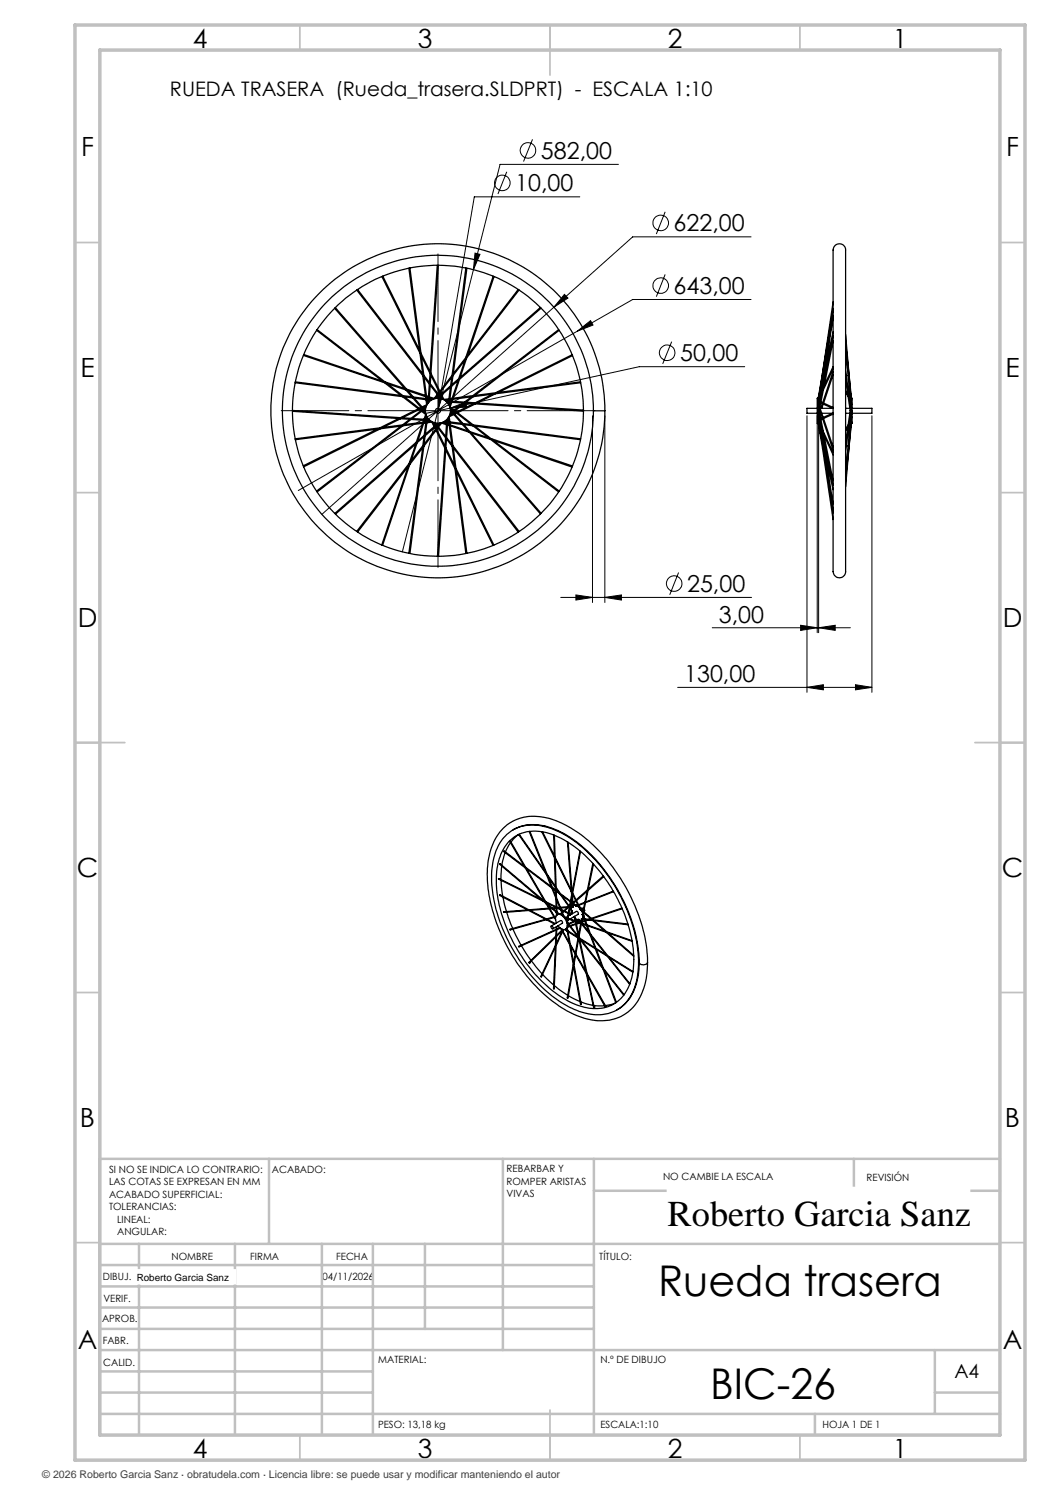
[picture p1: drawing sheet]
<svg xmlns="http://www.w3.org/2000/svg" width="210mm" height="297mm" viewBox="0 0 210 297" stroke-linecap="round" stroke-linejoin="round" font-family="sans-serif">
<g fill="none" stroke="#000" stroke-width=".2">
<path d="M101.4 34.4l-1.8 4.4M106.5 27.9l-1.8 4.4M116 39.4h-21.1l-7.2 42.3M123.7 32.9h-23.7l-5.3 21M94.7 53.9l-14.2 56.5M95 50.6l1 .3-1.3 3zM112.9 58.9l.7 .7-2.8 1.9zM133 42.4l-1.7 4.4M133 54.9l-1.7 4.4M150.2 47.4h-23.7l-15.7 14.1M150.2 59.9h-23.7l-11 6.3M87.7 78.3l1 .2-1 3.2z"/>
<path d="M110.8 61.5l-46.4 41.4M115.5 66.2l2.6-2.1 .5 .9zM115.5 66.2l-55.8 31.9M134.3 68.3l-1.8 4.5M148.9 73.3h-21.1l-37.8 8.3M87.3 82.2h.5M87.6 81.9v.5M87.7 81.7l-.2 1M90 81.6l3.1-1.2 .2 1zM90 81.6l-4.9 1.1M118.5 83.1v37.4M121 83.1v37.4"/>
<path d="M161.4 83.1v55.4M163.4 83.1v43.4M163.7 83.1v43.4M174.4 83.1v55.4M112.1 119.5h38.2M115.2 119l3.3 .5-3.3 .5zM121 119.5l3.3-.5v1zM135.7 114.5l-1.8 4.5M135.5 137.5h38.9M142.5 125.6h27.6M160.1 125.1l3.3 .5-3.3 .5zM161.4 137.5l3.3-.6v1.1z"/>
<path d="M163.7 125.6l3.3-.5v1zM171.1 136.9l3.3 .6-3.3 .5z"/>
<circle cx="100.5" cy="36.6" r="1.55"/>
<circle cx="105.6" cy="30.1" r="1.55"/>
<circle cx="132.1" cy="57.1" r="1.56"/>
<circle cx="132.1" cy="44.6" r="1.55"/>
<circle cx="133.5" cy="70.5" r="1.55"/>
<circle cx="134.8" cy="116.7" r="1.55"/>
</g>
<path d="M87.1 82.1h-30.9M87.6 81.6v-30.8M87.6 82.6v30.9M88.1 82.1h30.9" fill="none" stroke="#000" stroke-width=".2" stroke-dasharray="15.2 1.3 1.3 1.3" stroke-dashoffset="1.7"/>
<g fill="none" stroke="#c0c0c0" stroke-width=".35">
<path d="M60 5v5M110 5v10M160 5v5M15 48.5h5M200 48.5h5M15 98.5h5M200 98.5h5M15 148.5h10M195 148.5h10M15 198.5h5M200 198.5h5M15 248.5h5"/>
<path d="M200 248.5h5M60 287v5M110 282v10M160 287v5"/>
</g>
<g fill="none" stroke="#c0c0c0" stroke-width=".5">
<path d="M53.8 231.8v17M100.6 231.8v38.2M118.8 231.8v55.2M118.8 238.2h81.2M170.8 231.8v6.4M200 231.8h-180v55.2M20 248.8h180M20 257.3h98.8M20 253h98.8M27.8 248.8v38.2M47 248.8v38.2M64.4 248.8v38.2"/>
<path d="M74.6 248.8v38.2M85 248.8v17M20 265.8h98.8M20 261.5h98.8M20 278.5h54.6M20 274.3h54.6M20 270h180M187 278.5h13M187 270v12.8M20 282.8h180M163 282.8v4.2"/>
</g>
<path d="M15 5h190v287h-190zM20 10h180v277h-180z" fill="none" stroke="#c0c0c0" stroke-width=".7"/>
<g fill="#000">
<path d="M112.9 58.9l-2.1 2.6 2.8-1.9zM95 50.6l-.3 3.3 1.3-3zM115.5 66.2l3.1-1.2-.5-.9zM87.7 78.3v3.4l1-3.2zM90 81.6l3.3-.2-.2-1z"/>
<path d="M115.2 119l3.3 .5-3.3 .5zM121 119.5l3.3-.5v1z"/>
<path d="M161.4 137.5l3.3-.6v1.1zM171.1 136.9l3.3 .6-3.3 .5zM160.1 125.1l3.3 .5-3.3 .5zM163.7 125.6l3.3-.5v1z"/>
</g>
<g fill="none" stroke="#000" stroke-width=".25">
<path d="M71.3 58l13.3 17.1M71.5 57.9l13 16.9M76.4 55.3l7.6 15.4M76.6 55.2l7.3 14.9M81.8 53.7l2.7 21.1M82 53.6l2.8 21.5M87.5 53.1l-1.5 21.2M87.7 53.1l-1.5 21.5M93.2 53.6l-2.8 21.5M93.4 53.7l-2.7 21.1M98.6 55.2l-5.4 16.3M98.8 55.3l-5.2 15.7"/>
<path d="M103.6 57.9l-12.9 16.9M103.8 58l-13.2 17.1M167.1 49a1.35 1.35 0 0 1 1.6 .1 1.35 1.35 0 0 1 .4 1.5v63.1a1.34 1.34 0 0 1-.4 1.5 1.34 1.34 0 0 1-1.6 0l-.3-.3-.2-.6v-64a1.54 1.54 0 0 1 .5-1.3zM59 76.5l21.5 2.8M59.1 76.4l21.1 2.7M60.7 71.1l16.2 5.4M60.7 70.9l15.7 5.3M63.3 66.1l16.9 13M63.4 65.9l17.2 13.2M66.9 61.7l14 16M67.1 61.5l14.2 16.3M77 76.4l3.9 1.3"/>
<path d="M77.5 76.8l3.7 1.2M80.2 79.1l.3 .1M80.5 79.3l3.7 2.9M80.5 79.2v.1M80.5 79.2l.4 .2M80.6 79.1l-.1 .1M80.6 79.1l4.6 .6M80.9 79.4l3.4 2.6M80.9 79.4l4.3 .5M80.9 77.7l.3 .2M81.2 78l1.2 1.4M81.2 77.9v.1"/>
<path d="M81.2 77.9l.4 .2M81.3 77.8l-.1 .1M81.3 77.8l3.8 1.3M81.6 78.1l3.5 1.2M81.6 78.1l1.1 1.3M82.6 79.6l1.6 1.9M82.9 79.7l1.5 1.7M84.2 70.6l1.8 3.7M84.2 71.2l1.8 3.5M84.5 74.8l.2 .3M84.6 75.1l.6 4.6M84.7 75.1l.1 .4"/>
<path d="M84.7 75.1h-.1M84.8 75.1h-.1M84.8 75.1l2.8 3.6M84.8 75.5l.6 4.3M84.8 75.5l2.7 3.4M85.2 79.7l.1 .1M85.2 79.9l.1 1.2M85.3 79.8l-.1 .1M85.3 79.8l.1 .2M85.3 79.2l.4 .1M85.3 79.4l.4 .1M85.4 79.8h-.1"/>
<path d="M85.4 79.8l1.1 .1M85.4 80l.1 .8M85.4 80l.8 .1M85.7 79.5v.3M85.7 79.3l.1 .2M85.8 79.5h-.1M85.8 79.5l.1 .1M85.9 79.4l-.1 .1M85.9 76.8l-.2 2.5M85.9 79.6l-.1 .2M85.9 79.6l.7 .2M85.9 79.4l1 .3"/>
<path d="M86 74.3l.1 .4M86 74.7l-.1 1.8M86 77l-.1 2.4M86.1 74.7h-.1M86.1 74.7l.1 .4M86.2 74.6l-.1 .1M86.2 75.1l1.6 3.3M86.2 74.6l1.8 3.6M86.2 75.1l-.2 1.7M87.5 78.9h.1M87.5 78.9l-.8 .9M87.6 78.9v.2"/>
<path d="M87.6 78.9h.1M87.6 78.7v.2M87.6 79.1l-.5 .6M87.6 79.1l.5 .6M87.7 78.9l.7 .9M87.7 79.3l-.5 .4M87.8 79.4l-.2 .3M87.9 78.6l.2 .3M88.1 78.4l.2 .4M88.1 78.9l.1 .1M88.1 78.9l-.2 .2M88.2 79.1l.3 .8"/>
<path d="M88.2 79.1l-.2 .2M88.2 79h.1M88.2 79v.1M88.3 78.8l-.1 .2M88.3 79l.5 .9M89.8 79.8h.1M89.8 79.8l-1.1 .1M89.8 80l-.8 .1M89.8 80l-.1 .8M89.9 79.8l-.1 .2M89.9 79.8l.1 .1M90 79.7l-.1 .1"/>
<path d="M90 79.9l-.2 1.2M90.1 77.5l-1.8 1.5M90.1 77.1l-1.8 1.7M90.3 75.5l-.5 4.3M90.3 75.5l-2.6 3.4M90.3 79.9l-.1 .4M90.4 75.1h.1M90.4 75.1l-2.8 3.6M90.5 75.1l-.2 .4M90.5 75.1h.1M90.6 79.9l-.2 .4M90.6 75.1l-.6 4.6"/>
<path d="M90.7 74.8l-.2 .3M91.6 76.1l-1.2 3.6M91.6 76.1l-1.3 1.2M91.7 75.8h.1M91.7 75.8l-1.4 1.1M91.8 75.8l.1 .1M91.8 75.8l-.2 .3M91.9 75.9l-1.3 3.8M92 75.5l-.2 .3M93 72.1l-1.3 3.7M93.3 71.6l-1.3 3.9M94.3 79.4l-4.3 .5"/>
<path d="M94.3 79.4l-3.5 2.6M94.6 79.1l.1 .1M94.6 79.1l-4.6 .6M94.7 79.2l-.4 .2M94.7 79.2v.1M94.7 79.3l-3.7 2.9M95 79.1l-.3 .1M98.5 78.8l-3.5 1.8M99.1 78.7l-3.7 1.9M108.1 61.5l-16.1 14M108.2 61.6l-16.3 14.3M111.7 65.9l-17.1 13.2"/>
<path d="M111.8 66.1l-16.8 13M114.4 70.9l-15.3 7.7M114.5 71.1l-14.8 7.4M116.1 76.4l-21.1 2.7M116.1 76.5l-21.4 2.8M163.6 79.7h.1M163.6 79.7h-.2v5h.3M163.8 79.4l.2 .1M163.8 79.4l-.2 1.1 .2 1M163.8 78.9l-.2 .8M163.8 78.9h.1M164 79.5l-.2 1.4"/>
<path d="M164.2 79l-.2 1.3M164.3 78.7l-.3 .8M164.5 77.9l.2 .1M164.5 77.9l-.7 3.6M164.5 74.6l-.7 4.3M164.5 75.8h.2M164.7 74.7h-.2l-.9 5.1h.1M164.7 78l-.7 3.5M164.7 74.7l-.6 4.1M164.7 75.8v.1M166.4 68.4l-2.2 9.6M166.6 73.3l-2.1 4.6"/>
<path d="M166.6 74.9l-1.9 5.8M166.6 73.8l-1.9 4.2M166.6 67.1l-2.1 10.8-.7 1.5M166.6 68.2l-1.7 8.9M166.6 61.8l-2.1 12.8M166.6 63.1l-1.9 11.6M166.6 60.4l-2.1 14.2M166.6 61.7l-.1 1.1M166.6 63.5l-2.3 14.8M166.6 74.3l-2.1 6.2M166.6 66.4l-1.5 6.5M169.1 78.1l.7 1.1"/>
<path d="M169.1 78.5l.6 .8 .1-.1M169.1 75.7l.5 3.1M169.1 74.2l.7 5M169.1 70.5l.5 4.6M169.1 68.6l.7 6.5M169.1 66.9l.7 8.2M169.6 75.1h.2M169.6 79.3l.4 2.9M169.6 75.1l.4 4.4M169.8 79.3l.4 2.9M169.8 79.2l.4 .6M169.8 75.1l.4 4.7"/>
<path d="M169.8 75.1l.4 3.8M169.8 79.2v.1M169.9 79.7l.1 .2M170 79.9l.1 1.3M170.1 78.9h.1M170.2 79.8h.1M170.2 79.8l-.2 .1M170.2 79.9l.1 1v.2l-.2-.1v.4l.2 .1-.1 .7M170.2 79.8l.1 .3M170.2 78.9l.1 .9h-.1M170.3 79.7h.1v4.2a.56 .56 0 0 1-.1 .8M58.5 82.3l21.2 1.4"/>
<path d="M58.5 82.1l21.6 1.4M75.5 85.8l-14.9 7.4M76.1 85.8l-15.4 7.6M79.7 83.7l-3.7 1.8M80.1 83.5v.1M80.1 83.6l-.4 .1M80.1 83.6v.1M80.1 83.7l-3.5 1.8M80.1 83.7l1.9 .2M80.2 85.2l-16.9 13M80.2 85.2l-21.1 2.7M80.5 83.6h-.4"/>
<path d="M80.5 83.6l1.7 .1M80.5 85v.1M80.5 85l-21.5 2.8M80.5 85.1l.1 .1M80.5 85.1l-.3 .1M80.6 85.2l-17.2 13.2M80.9 84.9l-.4 .2M81.6 93.3l-5.3 15.7M82 92.8l-5.5 16.3M82.2 83.9l2.5 .2M82.5 83.7l2.3 .2M83.1 88.8l-1.3 3.9"/>
<path d="M83.1 88.8l-16 14M83.3 88.4l.1 .1M83.3 88.4l-16.3 14.3M83.4 88.5l-.3 .3M83.4 88.5h.1M83.4 88.5l-1.2 3.7M83.6 88.2l-.2 .3M83.6 81.8l-3.5 1.7M83.8 81.9l-3.3 1.7M84.2 82.2h.1M84.2 82.2l-3.7 2.8M84.2 81.5h.2"/>
<path d="M84.2 81.5l-.3 .2M84.3 82.2v.1M84.3 82.2h.2M84.3 82v.2M84.3 82.3l.9 .7M84.3 82.3l-3.4 2.6M84.3 81.6l-.3 .2M84.3 81.6l.3 .2M84.4 81.4v.1M84.4 81.5l-.1 .1M84.4 81.5l.2 .1M84.5 82.2l.6 .5"/>
<path d="M84.5 89.6l-2.7 21.1M84.5 89.6l-13 16.8M84.5 84.7l-1.2 3.7M84.6 89.1l.1 .1M84.6 89.1l-13.3 17.2M84.6 81.6l.1 .1M84.7 89.2h.1M84.7 89.2l-.2 .4M84.7 82l.4 .5M84.7 84.6l-1.1 3.6M84.7 84.1l-.1 .4M84.8 89.2l-2.8 21.5"/>
<path d="M84.8 88.9l-.1 .3M84.8 83.9l.1 .1M84.8 87.3l-1.4 1.2M84.8 81.9l.3 .3M84.8 87.1l-1.2 1.1M84.9 84l-.2 .1M84.9 84v.1M84.9 84.1l-.1 .3M84.9 84.1h.3M85 83.9l-.1 .1M85 83.9h.3M85.1 81.7l-.6 .5"/>
<path d="M85.1 82.9l-.3 1M85.2 84.6l-4.6 .6M85.2 84.6l-.6 4.5M85.2 84.4l.1 .1M85.2 84.4l-4.3 .5M85.2 81.3l-.9 .7M85.3 84.5l.1 .1M85.3 84.5l-.1 .1M85.3 83.1l-.3 .8M85.3 81.2l-.7 .4M85.3 81l-.9 .4M85.3 83.3l-.1 1.1"/>
<path d="M85.4 84.6l-.6 4.3M85.4 84.3l-.1 .2M85.4 84.1h.7M85.4 83.9h.4M85.5 83.5l-.1 .8M85.6 80v.6M85.8 80v.4M86.2 84.2l-.8 .1M86.4 84.4l.4 .9M86.5 84.4l-1.1 .2M86.6 84.5l.4 .7M86.7 84.5l.8 .9"/>
<path d="M86.8 85.3h.2M86.8 85.3l-1.7 1.6M86.9 85.5l-1.9 1.7M86.9 85.5l.2 .4M87 85.3l-.1 .2M87 85.3l.1 .1M87 85.2v.1M87.1 85.4l.1 .3M87.1 84.6l.5 .7M87.2 85l-.2 .2M87.2 86.1l1.8 3.5M87.3 85.2l-.2 .2"/>
<path d="M87.3 85.9l1.7 3.3M87.5 85.4h.1M87.5 85.4l-2.7 3.5M87.6 85.3v.1M87.6 85.4v.2M87.6 85.6l2.8 3.6M87.6 85.6l-2.8 3.6M87.6 84.7l-.3 .2M87.7 85.4h-.1M87.7 85.4l2.6 3.5M87.9 84.6l-.5 .5M88.1 84.6l-.5 .7"/>
<path d="M88.3 84.6l1 .3M88.4 84.5l-.7 .9M88.5 84.5l.8 .2M88.7 84.4l1.1 .2M89 84.2l.8 .1M89 89.6l-1.5 21.7M89 89.2l.1 .4M89.1 89.6v.4M89.1 89.6h.1M89.1 89.6h-.1M89.1 80.1l.6 .1M89.1 87.6l-.1 1.6"/>
<path d="M89.1 90l1.9 3.7M89.1 90l-1.4 21.3M89.2 89.6l1.7 3.5M89.3 84.7l.1 .1M89.3 87.8l-.1 1.8M89.3 84.9l-.2 2.4M89.3 84.5v.2M89.4 80.4h.3M89.4 83.9l-.1 .4M89.4 84.8l.1 .2M89.4 84.8l-.1 .1M89.5 84.8h-.1"/>
<path d="M89.5 84.8l.4 .1M89.5 85l.4 .1M89.5 85l-.2 2.5M89.5 84.5v.3M89.6 83.7l-.1 .6M89.7 83.5l.1 .8M89.8 84.3l.1 .2M89.8 84.6l.5 4.3M89.8 83.3l.2 1.1M89.9 84.5l-.1 .1M89.9 84.5l.1 .1M89.9 80.2l.3 .1"/>
<path d="M89.9 80.4h.3M90 81.3l.8 .7M90 84.4l-.1 .1M90 84.4l4.3 .5M90 84.6l4.6 .6M90 84.6l.6 4.5M90 81.7l.7 .5M90.1 85l3.5 1.2M90.1 81.8l.4 .5M90.1 85.2l3.8 1.3M90.1 82.2l.2 .2M90.2 80.4l-.3 .8"/>
<path d="M90.2 80.3l.1 .1M90.3 80.4v.1M90.3 80.4h-.1M90.3 88.9l.2 .3M90.3 80.5l-.3 .9M90.3 80.5l2.4 .1M90.4 80.3l-.1 .1M90.4 89.2l2.8 21.5M90.4 80.3l2.5 .1M90.5 82.6l.1 .2M90.5 89.2h-.1M90.5 89.2l.2 .4"/>
<path d="M90.6 89.1l-.1 .1M90.6 89.1l13.2 17.2M90.6 82.8h.2M90.6 82.4l.2 .3M90.6 82.8l-.7 .3M90.7 82.2h.1M90.7 82.2l-.7 .5M90.7 89.6l12.9 16.8M90.7 89.6l2.7 21.1M90.8 82.8h.1M90.8 82.8v.1M90.8 82.9l-.9 .5"/>
<path d="M90.8 82.9l1.5 1.8M90.8 82.7v.1M90.8 82v.2M90.8 82.2v.1M90.8 82.2h.2M90.8 82.3l3.5 2.6M90.8 82.3l-.8 .7M90.9 82.8l1.7 1.9M91 82.2l3.7 2.8M91.1 82.5l-.3 .2M91.2 93.7l7.6 15.3M91.3 94.3l7.3 14.8"/>
<path d="M91.3 82.7l-.4 .1M92.5 84.9l1.1 1.3M92.8 84.9l1.2 1.4M93 80.6l1.7 .1M93.2 80.4l1.8 .2M93.6 86.2l.3 .2M93.9 86.5l14.2 16.3M93.9 86.4l.3 .2M93.9 86.4v.1M94 86.3l-.1 .1M94 86.3l3.7 1.3M94.2 86.6l4 1.3"/>
<path d="M94.2 86.6l14 16.1M94.3 84.9l.4 .2M94.6 85.2l17.1 13.2M94.7 85.1l-.1 .1M94.7 85v.1M94.7 85.1l.3 .1M94.7 85l21.4 2.8M94.7 80.7l-3.4 1.7M95 85.2l21.1 2.7M95 85.2l16.8 13M95 80.6v.1M95 80.7l.1 .1"/>
<path d="M95 80.7h-.3M95.1 80.8l21.6 1.4M95.1 80.8l-3.6 1.7M95.4 80.6l-.4 .1M95.4 80.6l21.3 1.4M98.2 87.7l16.3 5.5M98.7 88.1l15.7 5.3M118.7 82.2h2.3M163.4 81.7h-2v1h2M163.6 84.7l.2 .7M163.7 83.9l-.1 .2h.1M163.7 83.9h.1"/>
<path d="M163.7 81.7h.1M163.7 81.4v.3M163.7 83.7v.2M163.7 84.1l-.1 .3 .2 1M163.7 81.6h.1M163.7 82.6h.1M163.7 80.8l.1 .1M163.8 81.5h.2M163.8 81.5l.7 2.1M163.8 84l.1 .1M163.8 81.5h.1M163.8 84h.1"/>
<path d="M163.8 81.5l-.2 .8 .2 1.7M163.8 82.6l.2 1.2-.2-.6 .2-.4M163.8 84l.7 4.5M163.8 85.4l.7 3.1M163.8 80.9v.2M163.8 84.1l.2 1.2M163.8 85.4l.7 4.2M163.8 82.7h.3M163.8 82.8h.2M163.8 84.1h-.1M163.8 84.6h.1M163.9 80.2l.1 .2"/>
<path d="M163.9 81.9l-.1 .7M163.9 84.9h.1M163.9 82.7l.1 .1M163.9 80.5h.1M164 85.3l-.2 .1M164 80.4h-.2M164 80.4h.1M164 82.8h.1M164 81.5l.6 2M164 84l.7 4.5M164 85.3v.3M164 80.4l-.1 .7"/>
<path d="M164 80.3h.1M164 82.8l.1 .9M164 80.3v.1M164 81.7h2.6M164 84l.3 1.6M164 82.7v.1M164.1 80.6l.4 .1h.2M164.2 85.3l.5 1.1M164.2 80.4l.5 .3M164.2 83.9l.5 2.5 1.9 4.1M164.3 86l.2 .4M164.4 82.7h2.1"/>
<path d="M164.5 83.6h.1M164.5 83.6l-.7 .4M164.5 80.7l-.4 1M164.5 83.6l.2 .1M164.5 83.6l2.1 6.4M164.5 89.6h.2M164.5 88.5l2.1 9.4M164.5 88.5l2.1 13.6M164.5 89.6l2.1 14.3M164.5 86.4l1.9 9.5M164.5 83.8l-.6 .3M164.6 80.8l1.9 .9"/>
<path d="M164.7 88.5h-.2M164.7 86.4h-.2M164.7 80.7h.1M164.7 88.5l1.9 8.5M164.7 80.7l-.3 1M164.7 86.4l1.9 9.8M164.7 83.7l1.9 5.7M164.7 80.6l1.9 .9M164.9 87.2l1.7 3.8M165.1 92.4l1.5 10.2M165.1 91.4l1.5 9.4M166.6 82.6l-2.1 1"/>
<path d="M166.6 82.8l-1.9 .9M169.1 81.7h.9M169.1 82.7h.9M169.6 85.5l-.5 3.1M169.6 89.2h.2M169.6 89.2l-.5 4.6M169.8 85.1l-.1-.1-.6 .8M169.8 85.1l-.7 1M169.8 85.1l-.7 5M169.8 89.2l-.7 6.5M169.8 89.2l-.7 8.2M170 84.8l-.4 4.4"/>
<path d="M170 82.2h.2M170 84.4l.2 .1M170 82.2l-.4 2.9M170 84.4l-.1 .2M170.1 82.9v.1M170.1 85.4h.1M170.1 81.3v.1M170.1 83.1l-.1 1.3M170.2 82.2h.1M170.2 84.5h.1M170.2 82.2l.1 .6v.2l-.2-.1v.4l.2 .1-.1 1.1M170.2 84.5l.1 .1-.1 .8"/>
<path d="M170.2 82.2l-.4 2.9M170.2 84.5l-.4 .6M170.2 84.5l-.4 4.7M170.2 85.4l-.4 3.8M170.3 84.2l-.1 .3M170.4 81.7h4v1h-4M166.5 101.5l.1 .9M100.2 176.1l.3 3.1M100.4 173.2l-.2 2.7M100.6 179.4l.7 2.9M100.8 165.5a9.5 9.5 0 0 1 10-1.5 28.3 28.3 0 0 1 13.7 12.3 30.5 30.5 0 0 1 4.9 18.3 10.6 10.6 0 0 1-5.2 8.7 11.1 11.1 0 0 1-9.9-.7 31.8 31.8 0 0 1-13.7-14.9 28.2 28.2 0 0 1-3-15.6 11.4 11.4 0 0 1 3.2-6.6zM101 170.5l-.6 2.6"/>
<path d="M101.4 166.9a8.3 8.3 0 0 1 8.6-1.3 25.3 25.3 0 0 1 12.1 10.2 29.8 29.8 0 0 1 5.5 18.3 9.5 9.5 0 0 1-4.4 8 9.7 9.7 0 0 1-8.8-.5 29.3 29.3 0 0 1-12.7-13.4 26.2 26.2 0 0 1-3.1-15.7 9.8 9.8 0 0 1 2.8-5.6zM101.7 168.4a7.6 7.6 0 0 1 8.1-1.7 23.9 23.9 0 0 1 11.7 9.7 28.2 28.2 0 0 1 5.2 16.6 9 9 0 0 1-4.4 8.1 10 10 0 0 1-9.2-1.2 30.3 30.3 0 0 1-13.1-18.3 16.4 16.4 0 0 1 .5-11.5zM102.1 168.6l-1 1.8M102.2 168.4l1.5-1.5 5.6 8M102.6 166a9.2 9.2 0 0 1 8.6-.1 28.2 28.2 0 0 1 12.3 11.9 30.5 30.5 0 0 1 4.3 14.7M103.9 166.9l5.2 7.5M104.8 173.2l-3.9-3-.1 .1 4.2 3.3M105.1 173.5l5.2 3.8M105.3 173.7l5 3.9M105.8 166.3l5.4 13.3M106 166.3l5.2 12.9M108.2 179.9l-8.5-4.1 8.9 4.4"/>
<path d="M108.3 166.3l2.6 5.2M108.5 166.4l2.4 4.7M109.4 174.9l1.7 2.4M109.6 175.4l1.5 2.1M110.5 177.5l.6 .5M110.6 177.7l.5 .4M110.7 167l.5 12.6M110.9 167l.4 12.6M111 171.8l3.3 6.5M111 171.4l3.2 6.6M111.2 179.6l.1 2.9M111.2 179.6h.1"/>
<path d="M111.2 179.6l1.2 2.9M111.2 177.7l.8 1.1M111.2 177.5l.9 1.2M111.3 178.3l.7 .5M111.3 178.1l.5 .4M111.3 179.6h-.1M111.3 179.6l1.2 2.8M111.3 179.9l.1 2.5M112 178.8l2.1 1.6M112 178.8l1.7 2.5M112 178.8h.1M112.1 178.7l-.1 .1"/>
<path d="M112.1 178.7l2 1.5M112.3 179.1l1.5 2.1M113.5 168.4l.8 10M113.6 168.4l.8 9.9M114.3 178.3v.1M114.3 178.3v.7M114.3 178.4l.1 .2M114.4 179.5l.1 1.2M114.4 178.3l-.1 .1M114.4 178.3v.1M114.5 179l.1 1.5M114.5 178.8l.6 1.3"/>
<path d="M114.5 178.6l.7 1.4M116 170.2l-2.1 11M116.1 170.3l-2 10.7M117.4 178.2l-.4 2.3M117.6 178.1l-.5 2.3M118.6 172.7l-1.1 5.3M118.7 172.8l-1 5M120.7 175.2l-6.8 6M120.8 175.3l-6.7 5.9M122.7 178.2l-5.6 2.2M122.7 178.3l-5.6 2.2M101.3 182.5l1.3 3.2"/>
<path d="M102.6 185.8l1.6 3.3M104.3 189.2l1.9 2.9M105.5 182l-4.7 .3v.2l4.9-.4M105.9 192.6h.1M106.3 192.2l2.1 2.6M108.5 194.9l2.2 2.1M108.7 180.1l.2 .1M109 180.4l-9.1-7.6 9.3 7.9M109.1 183.9l-7.1 1.9v.2l7.3-2.1M109.1 180.3l2.1 1.1M109.2 180.7l2.1 1.8M109.2 180.7l1.6 2.7"/>
<path d="M109.2 180.7h.1M109.2 183.9h.2M109.2 183.9l1.7 .9M109.3 183.8l-9.4-4.8 9.3 4.9M109.3 183.8l-.1 .1M109.3 180.5l1.9 1M109.3 180.7l-7.3-12.4 7.2 12.4M109.3 180.7h-.1M109.3 180.7l2 1.6M109.5 183.9l1.6 .8M109.5 181l1.4 2.3M109.7 181.6l-3.9 .4"/>
<path d="M109.9 181.8l-3.9 .3M110 181.7h.4M110.2 185.2h.3l.1 .4a.18 .18 0 0 1-.1 .2 .18 .18 0 0 1-.2-.2zM110.2 185.2l1.9-1.1 .3 .1 .1 .5-1.9 1.1M110.3 181.6h-.4M110.8 183.4l-1.5 .4M110.8 183.4h.3M110.8 183.5l.3 .4M110.8 183.5l-1.4 .4M110.8 183.4v.1M110.9 197.1l2.6 2M110.9 183.4h-.1"/>
<path d="M111 183.5l.1 .2M111.1 189.1l-2.9 6.3 2.9-6M111.2 187.2l-5.4 5.3 .1 .1M111.2 183.3l-.3 .1M111.2 187.4l-5.3 5.2M111.2 187.3l-.5 10.5h.1l.5-10.5M111.2 187.3h.1M111.2 185.9l-7.5 3.4 7.5-3.3M111.2 181.7h-.6M111.2 181.5l-.7 .1M111.3 184.6l-.1-.5a.83 .83 0 0 1 .2-1.1 .83 .83 0 0 1 1.2 .3 1.97 1.97 0 0 1 .6 2.5 1.27 1.27 0 0 1-1.6-.6h.1M111.3 185.4l-.1 1.9"/>
<path d="M111.3 182.5v.6M111.3 182.5h.1M111.3 182.5l.4 .3h.2M111.4 181.6h.1M111.4 185.9l.7-.3 .3 .5M111.4 185.3l-.1 1.8M111.4 181.4l.1 .1M111.4 182.4l-.1 .1M111.4 182.4l.5 .4M111.4 182.6v.4M111.5 181.6h.5M111.5 181.6h.1"/>
<path d="M111.5 181.6l.6 .4M111.5 181.5v.1M111.7 182.8l-.3 .1M111.8 181.6l.2 .2M111.9 182.8h.1M111.9 181.5h-.4M112 185.5l-.6 .3M112.2 182.8l.3 .3M112.2 181.9l.6 .2M112.3 182l.4 .2M112.3 186.1l-1.1 1.2M112.3 185.8l.1 .2"/>
<path d="M112.4 182.6h.1M112.4 182.5v.1M112.4 182.5l-.4 .3 .1 .1 .3-.2M112.4 186.1l1.5 2.8M112.4 186.1h.1M112.4 182.6l.2 .6h.2M112.4 186.2l-1.1 1.1M112.4 186.2l-1.2 2.6M112.5 182.6l.3 .6M112.5 186.1l1.3 2.4M112.5 186.1l.2-.2-.1 .3M112.5 186.4l-1.3 2.7"/>
<path d="M112.5 185.9l-.1 .2M112.8 183.2l.2 .2M112.8 182.3l.8 .4M112.9 185.9l.6 .3M112.9 182.2l.8 .4M113.1 183.6l.3 .5M113.3 185.7l-.2 .1 .3 .3M113.5 183.7l2.4 .9M113.5 183.6l-.6-.2 .1 .2 .5 .1M113.5 183.7l-.2 .5 .2 .1M113.5 184.3l.1 .3M113.5 185.6h-.2l.2 .6"/>
<path d="M113.5 186.2l2.4 1.6M113.5 183.7h.1M113.5 186.2h.1M113.5 186.2l.4 2.7M113.5 185.6l.1 .6M113.5 185.4v.2M113.5 183.3l-.3 .2M113.5 181.5l-1.4 .1M113.6 184.6l-.1 .1 .4 .5M113.6 185.3l-.1 .2 .4-.2M113.6 186.2h-.1M113.6 183.8l-.1 .5"/>
<path d="M113.6 186.2l2 1.3M113.6 184.6l.4 .5M113.6 183.7h-.1M113.6 184.9v.4M113.6 183.7l2.4 .8M113.6 186.3l.5 2.5M113.6 184.9h.1M113.6 184l-.1 .3M113.7 199.1l2.3 1.2M113.7 183.2l1.6-.9 .3 .2v.4l-1.6 .9M113.7 181.3l-1.6 .2M113.7 181.5h.1"/>
<path d="M113.8 182.6l.3 .2M113.8 182.8l.2 .1M113.8 181.4h.1M113.8 181.4v.1M113.8 185.2l-.2 .1M113.8 183.9l-.3 .2M113.8 181.5h.1M113.9 181.3l-1.4 1.3M113.9 188.9l2.2 12h.1l-2.1-11.7M113.9 181.3l-.4 2.4M113.9 185.2v.1M113.9 188.9h.1"/>
<path d="M113.9 181.2h.2M113.9 181.2v.1M113.9 181.1l-1.5 1.5M113.9 185.3l2 2.4M114 185.1l-.1 .1M114 181.6l.3 .6M114 182.9h.1M114 182.9l-.1 .2M114.1 188.8l7 12.5-.1 .1-7.1-12.5M114.1 188.8l-.2 .1M114.1 182.9h.1M114.1 181.2l-.5 2.5"/>
<path d="M114.1 185.2l1.9 2.5M114.2 182.8l-.1 .1M114.2 180.5l.2 .2M114.2 182.8l.1 .1M114.2 180.3l.2 .2M114.3 182.1v.2M114.3 182.3l-.2 .6M114.3 182.2h.1M114.3 182.2v.1M114.4 181.4l-.1 .3 .1 .4M114.4 182.1v.1M114.4 182.2v.1"/>
<path d="M114.4 182.2h.1M114.4 182.5l-.2 .3M114.4 182.3v.5M114.4 181.3h-.4M114.5 180.8v.5M114.5 181.2l-.1 .1h.1M114.5 181.4h-.5l.3 .5M114.5 181.4h.1M114.5 181.3v.1M114.5 180.8l.7 .4M114.6 181.3v.1M114.6 181.3l-.1 .1"/>
<path d="M114.6 181.1v.2M114.6 180.8v.3M114.7 192.9l-1.2 6.7 1.2-6.3M114.7 180.7l.4 .4M114.8 183.3v.1M114.8 184.2l-1.1 .5M114.9 181l-.3 .1M114.9 183.3l.1 .3 .5 .3M114.9 183.3h.1M114.9 183.3l.1 .8M115 181l-.4 .1M115 184.3l-1.2 .6"/>
<path d="M115 184.3l.1 .4M115 190.8l-.3 1.7M115 183.6l.1 .5M115.1 181h.4M115.1 184.1h-.1M115.1 181.1h.2M115.1 181.1l.1 .1M115.1 184.9l.6 2.4M115.1 191l-.3 1.9M115.2 180.2l.4 .9M115.2 181.2l.1 .1M115.2 181.2v.1"/>
<path d="M115.2 190.8l.5-3.1 1.5 6.6M115.2 184.4l.1 .3M115.2 181.3h.1M115.3 181.3h.1M115.3 181.1l-.1 .1M115.3 180.1l.4 .8M115.3 184.8l.4 2.1M115.4 181.2h.1M115.4 181.2l.5 .3M115.4 181.2l-.1 .1M115.5 183.9l-.4 .2M115.6 181l-.3 .1"/>
<path d="M115.6 184l.1 .1M115.6 183.9h.1M115.6 183.9h-.1M115.6 187.6l-.5 3M115.6 184l-.4 .2M115.6 181.1l.1 .1M115.6 187.5h.1M115.6 181.1l.4 .8M115.6 181.1h.1M115.6 183.9l.1 .1M115.6 181.1l-.2 .1M115.6 184l.4 .4"/>
<path d="M115.7 181l-.1 .1M115.7 184h-.1M115.7 183.9l.2 .2M115.7 184.5l-1.7 .6M115.8 181.1l.2 .6M115.8 187.3l.1 .2M115.9 184.6l10.5 3.7M115.9 187.7l10.7 6.7M115.9 187.7v.1M115.9 187.8l8.8 11.2M115.9 181.4l.6 .7M115.9 187.8l1.5 6.9"/>
<path d="M115.9 184.1l.3 .3M116 184.6l-2.1 .6M116 187.7h-.1M116 181.8v.1M116 187.7l10.6 6.6M116 181.7l.2 .2M116 181.9l.1 .1M116 181.7l.1 .2M116 181.9h.1M116.1 181.9h.1M116.1 181.9h-.1M116.1 181.9l.5 .5"/>
<path d="M116.1 184.7l-.4 2.4v.2h.1M116.1 184.5l10.3 3.6M116.2 181.9l.4 .3M116.2 184.5h.1M116.2 181.7l.3-.1 .2 .2M116.2 188l8.6 10.9M116.2 184.7l1.8 2.2M116.3 184l-.4 .1M116.3 184.6h.1M116.3 184.7l-.5 2.6M116.3 182.1l.2 .6M116.3 183.8h.1"/>
<path d="M116.3 183.8l-.1 .6M116.3 184.5v.1M116.4 183.9h.1M116.4 183.8h.1M116.4 183.8h-.1M116.4 183.8v.1M116.4 183.9l-.1 .4M116.5 183.8h.1M116.5 183.8l-.1 .1M116.5 183.8l.3 .1M116.5 182.9h.1M116.5 182.9v.1"/>
<path d="M116.5 183l.3 .9M116.5 184.8l1.3 1.7M116.5 183.9h-.1M116.5 183.7l.3 .1M116.5 183.7l-.1 .1M116.6 182.9v.2M116.6 182.4h.1M116.6 182.9h.1M116.6 182.4l1.5 1.3M116.6 182.4l-.1 .5M116.6 183.3l-.1 .4M116.7 183.1h.1"/>
<path d="M116.7 182.6l.1 .7M116.7 183.1l.2 .7M116.7 183.5l-.1 .2M116.7 182.5l-.1 .4M116.7 182.3l-.1 .1M116.7 182.3l1.6 1.4M116.8 182.1h.1M116.8 182.1v.1M116.8 183.9l.1-.1 .8 .1M116.8 183.9l.6 .1M116.8 183.9h.1M116.8 183.9l.1 .2"/>
<path d="M116.9 180.6l-.3 1.8M116.9 180.6l-1.3 .5M117 180.5h.1M117 180.5l-.1 .1M117 180.4l-1.3 .6M117 183.9l.1 .2M117 184.3l.2 .6M117.1 180.5l-.4 1.8M117.1 180.4l-.1 .1M117.1 184.2l.3 .8M117.3 194.7l1.4 6.7h.1M117.3 185.1l.7 1.8"/>
<path d="M117.5 185.1l.6 1.7M117.5 195.1l1.3 6.3M117.7 184l.8 .1M118 186.9l3.2 4M118 186.9h.1M118 186.9l1 2.6M118 183.9h.4M118.1 186.8l-.1 .1M118.1 186.8l3.4 4.3M118.3 183.8l.2 .2M118.3 187.2l.9 2.4M118.4 183.8l.2 .2"/>
<path d="M118.5 184l7.1 1M118.5 184.1l2.5 2.1M118.5 184v.1M118.6 184h-.1M118.6 184l7 .8M118.8 184.1l2.5 2.2M119.1 189.8l1.3 3.5M119.3 189.9l1.4 3.8M120.6 193.7l2.6 6.9-2.1 .5M120.9 194.1l2.4 6.4M121.2 186.5l5.6 4.8M121.5 191.2l4.4 5.7"/>
<path d="M121.6 186.6l5.2 4.5M121.8 191.4l4.2 5.3M124.4 181.6l-8.5 3M124.4 181.7l-8.5 2.9M127.2 196.8a8 8 0 0 1-3.8 5.2M127.8 192.5l-.1 2.3-.5 2M127.8 192.5a.94 .94 0 0 0 1.7 0M116.1 200.4l2.5 .7M118.7 201.1l2.2 .1M118.8 201.4h.1"/>
<circle cx="87.6" cy="82.2" r="33.4"/>
<circle cx="87.6" cy="82.2" r="31.1"/>
<circle cx="87.6" cy="82.2" r=".5"/>
<circle cx="87.6" cy="82.2" r="2.51"/>
<circle cx="87.6" cy="82.2" r="29.1"/>
</g>
<g fill="#fff" stroke="#fff" stroke-width=".35">
<path d="M27.3 254h19.7v2.7h-19.7z"/>
<path d="M133.5 237.5h60.4v9.9h-60.4z"/>
</g>
<g font-size="8.5">
<text x="131.6" y="259.3">Rueda trasera</text>
<text x="142" y="279.7">BIC-26</text>
</g>
<text font-size="7.3" x="133.5" y="245.1">Roberto Garcia Sanz</text>
<g font-size="5.3">
<text x="38.5" y="9.5">4</text>
<text x="83.5" y="9.5">3</text>
<text x="133.6" y="9.5">2</text>
<text x="178.6" y="9.5">1</text>
<text x="16.2" y="31.2">F</text>
<text x="201.2" y="31.2">F</text>
<text x="16.1" y="75.5">E</text>
<text x="201.1" y="75.5">E</text>
<text x="15.5" y="125.5">D</text>
<text x="200.5" y="125.5">D</text>
<text x="15.4" y="175.5">C</text>
<text x="200.4" y="175.5">C</text>
<text x="16" y="225.5">B</text>
<text x="201" y="225.5">B</text>
<text x="15.5" y="269.7">A</text>
<text x="200.5" y="269.7">A</text>
<text x="38.5" y="291.5">4</text>
<text x="83.5" y="291.5">3</text>
<text x="133.6" y="291.5">2</text>
<text x="178.6" y="291.5">1</text>
</g>
<g font-size="4.7">
<text x="108.2" y="31.8">582,00</text>
<text x="103" y="38.3">10,00</text>
<text x="134.7" y="46.3">622,00</text>
<text x="134.7" y="58.8">643,00</text>
<text x="136" y="72.2">50,00</text>
<text x="137.4" y="118.4">25,00</text>
<text x="143.8" y="124.5">3,00</text>
<text x="136.8" y="136.4">130,00</text>
</g>
<text font-size="4" x="34" y="19.1">RUEDA TRASERA (Rueda_trasera.SLDPRT) - ESCALA 1:10</text>
<text font-size="3.9" x="190.9" y="275.5">A4</text>
<text font-size="2.1" fill="#404040" x="8.5" y="295.6">© 2026 Roberto Garcia Sanz · obratudela.com · Licencia libre: se puede usar y modificar manteniendo el autor</text>
<g font-size="2">
<text x="21.8" y="234.6">SI NO SE INDICA LO CONTRARIO:</text>
<text x="21.8" y="237.1">LAS COTAS SE EXPRESAN EN MM</text>
<text x="21.8" y="239.6">ACABADO SUPERFICIAL:</text>
<text x="54.4" y="234.6">ACABADO:</text>
<text x="101.3" y="234.5">REBARBAR Y</text>
<text x="101.3" y="237">ROMPER ARISTAS</text>
<text x="101.3" y="239.5">VIVAS</text>
<text x="132.6" y="236">NO CAMBIE LA ESCALA</text>
<text x="173.3" y="236.2">REVISIÓN</text>
<text x="21.8" y="242.1">TOLERANCIAS:</text>
<text x="23.4" y="244.6">LINEAL:</text>
<text x="23.4" y="247.1">ANGULAR:</text>
<text x="34.3" y="252">NOMBRE</text>
<text x="50" y="251.9">FIRMA</text>
<text x="67.2" y="251.9">FECHA</text>
<text x="119.9" y="251.9">TÍTULO:</text>
<text x="20.6" y="256.1">DIBUJ.</text>
<text x="27.3" y="256.1">Roberto Garcia Sanz</text>
<text x="64.5" y="255.9">04/11/2026</text>
<text x="20.7" y="260.3">VERIF.</text>
<text x="20.4" y="264.4">APROB.</text>
<text x="20.5" y="268.8">FABR.</text>
<text x="20.7" y="273.1">CALID.</text>
<text x="75.6" y="272.5">MATERIAL:</text>
<text x="120.1" y="272.5">N.º DE DIBUJO</text>
<text x="75.6" y="285.5">PESO: 13,18 kg</text>
<text x="120.1" y="285.6">ESCALA:1:10</text>
<text x="164.5" y="285.6">HOJA 1 DE 1</text>
</g>
</svg>
